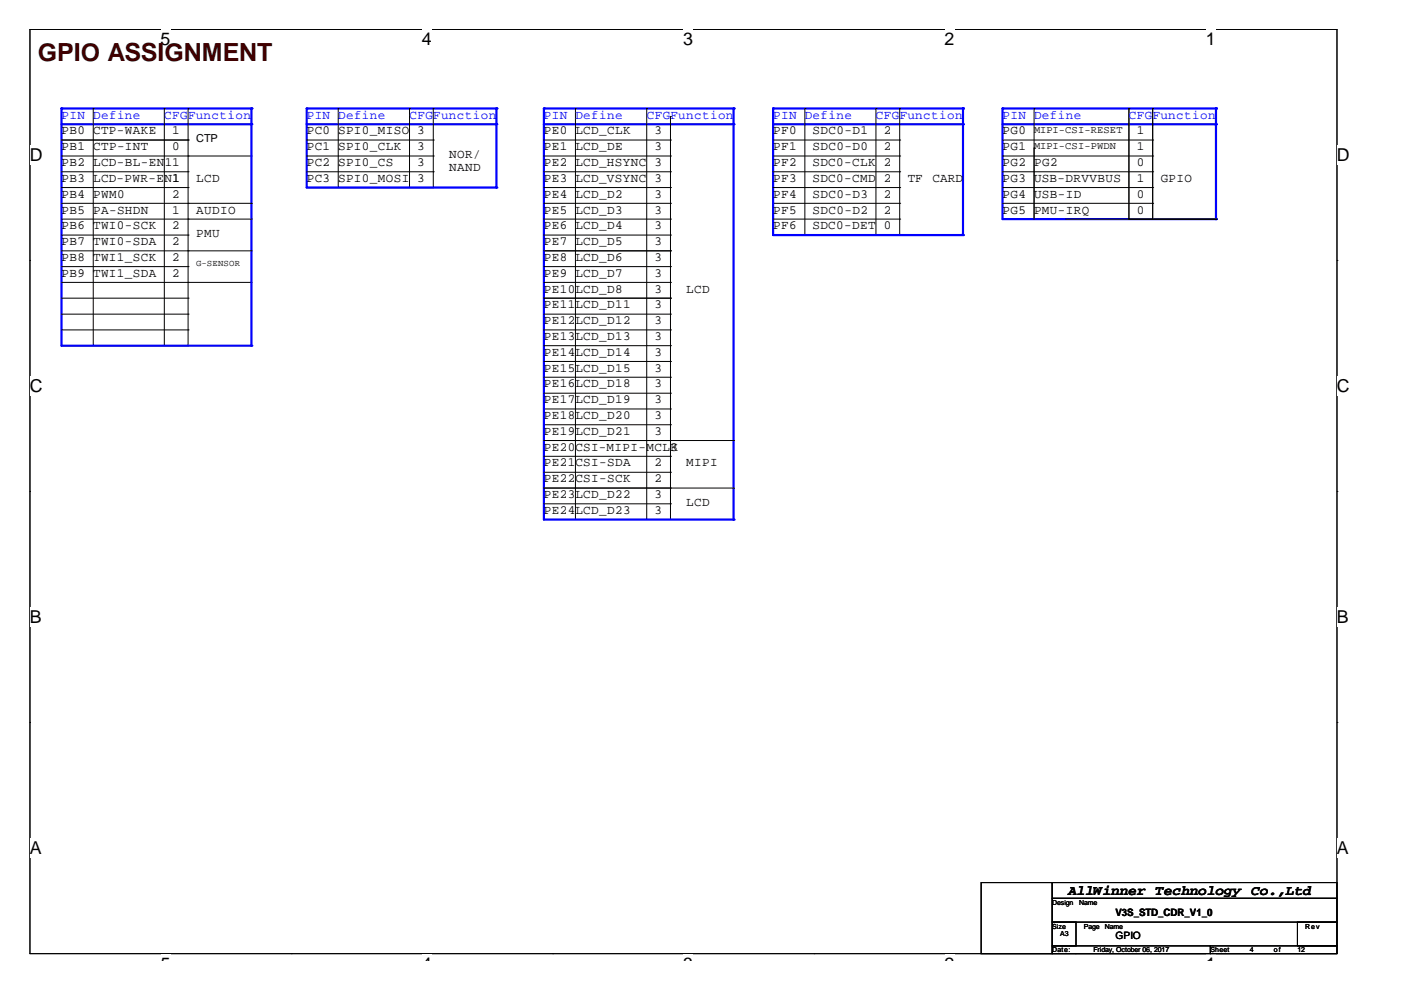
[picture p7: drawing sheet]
<svg xmlns="http://www.w3.org/2000/svg" width="297mm" height="210mm" viewBox="0 0 297 210" stroke-linecap="round" stroke-linejoin="round" font-family="sans-serif">
<path d="M6.3 6.2h277.2v196h-277.2z" fill="none" stroke="#000" stroke-width=".21"/>
<g fill="#fff">
<path d="M34 6.2h2.2v4.3h-2.2z"/>
<path d="M34 202.2h2.2v1.4h-2.2z"/>
</g>
<path d="M61.8 6.2h.1M61.8 202.2h.1" fill="none" stroke="#000" stroke-width=".21"/>
<g fill="#fff">
<path d="M89.5 6.2h2.1v4.3h-2.1z"/>
<path d="M89.5 202.2h2.1v1.4h-2.1z"/>
</g>
<path d="M117.2 6.2h.1M117.2 202.2h.1" fill="none" stroke="#000" stroke-width=".21"/>
<g fill="#fff">
<path d="M144.9 6.2h2.1v4.3h-2.1z"/>
<path d="M144.9 202.2h2.1v1.4h-2.1z"/>
</g>
<path d="M172.6 6.2h.1M172.6 202.2h.1" fill="none" stroke="#000" stroke-width=".21"/>
<g fill="#fff">
<path d="M200.3 6.2h2.1v4.3h-2.1z"/>
<path d="M200.3 202.2h2.1v1.4h-2.1z"/>
</g>
<path d="M228 6.2h.1M228 202.2h.1" fill="none" stroke="#000" stroke-width=".21"/>
<g fill="#fff">
<path d="M255.7 6.2h2.1v4.3h-2.1z"/>
<path d="M255.7 202.2h2.1v1.4h-2.1z"/>
<path d="M6.3 30.7h2.8v4.2h-2.8z"/>
<path d="M283.5 30.7h2.7v4.2h-2.7z"/>
<path d="M6.3 79.7h2.8v4.2h-2.8z"/>
<path d="M283.5 79.7h2.7v4.2h-2.7z"/>
</g>
<path d="M6.3 55.2h.1M283.5 55.2h.1" fill="none" stroke="#000" stroke-width=".21"/>
<g fill="#fff">
<path d="M6.3 128.7h2.6v4.2h-2.6z"/>
<path d="M283.5 128.7h2.5v4.2h-2.5z"/>
</g>
<path d="M6.3 104.2h.1M283.5 104.2h.1" fill="none" stroke="#000" stroke-width=".21"/>
<g fill="#fff">
<path d="M6.3 177.6h2.6v4.3h-2.6z"/>
<path d="M283.5 177.6h2.5v4.3h-2.5z"/>
</g>
<path d="M6.3 153.2h.1M283.5 153.2h.1" fill="none" stroke="#000" stroke-width=".21"/>
<path d="M212.6 23h45.2" fill="none" stroke="#00f" stroke-width=".47"/>
<circle cx="257.8" cy="23" r=".23" fill="#00f"/>
<path d="M212.6 23v23.5" fill="none" stroke="#00f" stroke-width=".47"/>
<circle cx="212.6" cy="23" r=".23" fill="#00f"/>
<path d="M212.6 26.3h45.2" fill="none" stroke="#00f" stroke-width=".47"/>
<circle cx="257.8" cy="26.3" r=".23" fill="#00f"/>
<path d="M257.8 23v23.5" fill="none" stroke="#00f" stroke-width=".47"/>
<circle cx="257.8" cy="23" r=".23" fill="#00f"/>
<g fill="none" stroke="#000" stroke-width=".21">
<path d="M212.6 29.7h31.8M212.6 33.1h31.8M212.6 36.4h31.8M212.6 39.8h31.8M219.2 23h.1M219.2 23v23.5M244.4 29.7h.1M244.4 33.1h.1M244.4 36.4h.1M244.4 39.8h.1M212.6 43.1h31.8M212.6 46.5h45.2"/>
<path d="M239.4 46.5h.1M244.4 43.1h.1M257.8 46.5h.1"/>
</g>
<path d="M212.6 46.5h45.2" fill="none" stroke="#00f" stroke-width=".47"/>
<circle cx="257.8" cy="46.5" r=".23" fill="#00f"/>
<path d="M163.9 43.1h26.9M190.8 43.1h.1M239.4 46.5h18.4M257.8 46.5h.1" fill="none" stroke="#000" stroke-width=".21"/>
<path d="M163.9 23h40.3" fill="none" stroke="#00f" stroke-width=".47"/>
<circle cx="204.2" cy="23" r=".23" fill="#00f"/>
<path d="M163.9 23v26.8" fill="none" stroke="#00f" stroke-width=".47"/>
<circle cx="163.9" cy="23" r=".23" fill="#00f"/>
<path d="M163.9 26.3h40.3" fill="none" stroke="#00f" stroke-width=".47"/>
<circle cx="204.2" cy="26.3" r=".23" fill="#00f"/>
<path d="M204.2 23v26.8" fill="none" stroke="#00f" stroke-width=".47"/>
<circle cx="204.2" cy="23" r=".23" fill="#00f"/>
<g fill="none" stroke="#000" stroke-width=".21">
<path d="M163.9 29.7h26.9M163.9 33.1h26.9M163.9 36.4h26.9M163.9 39.8h26.9M170.6 23h.1M170.6 23v26.8M185.7 23h.1M185.7 23v26.8M190.8 23h.1M190.8 29.7h.1M190.8 33.1h.1M190.8 36.4h.1"/>
<path d="M190.8 39.8h.1M190.8 23v26.8M163.9 46.5h26.9M190.8 46.5h.1"/>
</g>
<path d="M163.9 49.8h40.3" fill="none" stroke="#00f" stroke-width=".47"/>
<circle cx="204.2" cy="49.8" r=".23" fill="#00f"/>
<path d="M91.9 39.8h13.3M105.2 39.8h.1M219.2 31.4h.1M219.2 31.4v15.1M115.3 53.2h26.9M142.2 53.2h.1M226 46.5h31.8M257.8 46.5h.1M115.3 90.1h26.9M115.3 86.7h26.9M142.2 90.1h.1M142.2 86.7h.1" fill="none" stroke="#000" stroke-width=".21"/>
<path d="M115.3 23h40.2" fill="none" stroke="#00f" stroke-width=".47"/>
<circle cx="155.5" cy="23" r=".23" fill="#00f"/>
<path d="M115.3 23v87.2" fill="none" stroke="#00f" stroke-width=".47"/>
<circle cx="115.3" cy="23" r=".23" fill="#00f"/>
<path d="M115.3 26.3h40.2" fill="none" stroke="#00f" stroke-width=".47"/>
<circle cx="155.5" cy="26.3" r=".23" fill="#00f"/>
<path d="M155.5 23v87.2" fill="none" stroke="#00f" stroke-width=".47"/>
<circle cx="155.5" cy="23" r=".23" fill="#00f"/>
<g fill="none" stroke="#000" stroke-width=".21">
<path d="M115.3 29.7h26.9M115.3 33.1h26.9M115.3 36.4h26.9M115.3 39.8h26.9M122 23h.1M122 23v87.2M137.1 23h.1M137.1 23v87.2M142.2 24.7h.1M142.2 29.7h.1M142.2 33.1h.1M142.2 36.4h.1"/>
<path d="M142.2 39.8h.1M142.2 24.7v85.5M115.3 43.1h26.9M115.3 46.5h26.9M115.3 49.8h26.9M115.3 53.2h26.9M115.3 56.5h26.9M115.3 59.9h26.9M142.2 43.1h.1M142.2 46.5h.1M142.2 49.8h.1M142.2 53.2h.1"/>
<path d="M142.2 56.5h.1M142.2 59.9h.1M115.3 63.2h26.9M115.3 66.6h26.9M115.3 69.9h26.9M115.3 73.3h26.9M115.3 76.6h26.9M115.3 80h26.9M142.2 63.2h.1M142.2 66.6h.1M142.2 69.9h.1M142.2 73.3h.1"/>
<path d="M142.2 76.6h.1M142.2 80h.1"/>
</g>
<path d="M115.3 110.2h40.2" fill="none" stroke="#00f" stroke-width=".47"/>
<circle cx="155.5" cy="110.2" r=".23" fill="#00f"/>
<path d="M115.3 83.4h26.9M115.3 96.7h26.9M115.3 93.4h40.2M142.2 83.4h.1M142.2 96.7h.1M155.5 93.4h.1M115.3 100.1h26.9M115.3 103.5h26.9M115.3 106.8h26.9M142.2 100.1h.1M142.2 103.5h.1M142.2 106.8h.1" fill="none" stroke="#000" stroke-width=".21"/>
<path d="M65 23h40.2" fill="none" stroke="#00f" stroke-width=".47"/>
<circle cx="105.2" cy="23" r=".23" fill="#00f"/>
<path d="M65 23v16.8" fill="none" stroke="#00f" stroke-width=".47"/>
<circle cx="65" cy="23" r=".23" fill="#00f"/>
<path d="M65 26.3h40.2" fill="none" stroke="#00f" stroke-width=".47"/>
<circle cx="105.2" cy="26.3" r=".23" fill="#00f"/>
<path d="M105.2 23v16.8" fill="none" stroke="#00f" stroke-width=".47"/>
<circle cx="105.2" cy="23" r=".23" fill="#00f"/>
<g fill="none" stroke="#000" stroke-width=".21">
<path d="M65 29.7h26.9M65 33.1h26.9M65 36.4h26.9M65 39.8h26.9M71.7 23h.1M71.7 23v16.8M86.8 23h.1M86.8 23v16.8M91.9 23h.1M91.9 29.7h.1M91.9 33.1h.1M91.9 36.4h.1"/>
<path d="M91.9 39.8h.1M91.9 23v16.8"/>
</g>
<path d="M65 39.8h40.2" fill="none" stroke="#00f" stroke-width=".47"/>
<circle cx="105.2" cy="39.8" r=".23" fill="#00f"/>
<path d="M39.9 33.1h13.4M53.3 33.1h.1M39.9 59.9h13.4M53.3 59.9h.1M115.3 93.4h26.9M142.2 93.4h.1M115.3 103.5h40.2M155.5 103.5h.1" fill="none" stroke="#000" stroke-width=".21"/>
<path d="M13 23h40.3" fill="none" stroke="#00f" stroke-width=".47"/>
<circle cx="53.3" cy="23" r=".23" fill="#00f"/>
<path d="M13 23v50.3" fill="none" stroke="#00f" stroke-width=".47"/>
<circle cx="13" cy="23" r=".23" fill="#00f"/>
<path d="M13 26.3h40.3" fill="none" stroke="#00f" stroke-width=".47"/>
<circle cx="53.3" cy="26.3" r=".23" fill="#00f"/>
<path d="M53.3 23v50.3" fill="none" stroke="#00f" stroke-width=".47"/>
<circle cx="53.3" cy="23" r=".23" fill="#00f"/>
<g fill="none" stroke="#000" stroke-width=".21">
<path d="M13 29.7h26.9M13 33.1h26.9M13 36.4h26.9M13 39.8h26.9M19.8 23h.1M19.8 23v50.3M34.8 23h.1M34.8 23v50.3M39.9 23h.1M39.9 29.7h.1M39.9 33.1h.1M39.9 36.4h.1"/>
<path d="M39.9 39.8h.1M39.9 23v50.3M13 43.1h26.9M13 46.5h26.9M13 49.8h26.9M13 53.2h26.9M13 56.5h26.9M39.9 43.1h.1M39.9 46.5h.1M39.9 49.8h.1M39.9 53.2h.1M39.9 56.5h.1"/>
<path d="M13 73.3h26.9M39.9 73.3h.1"/>
</g>
<path d="M13 73.3h40.3" fill="none" stroke="#00f" stroke-width=".47"/>
<circle cx="53.3" cy="73.3" r=".23" fill="#00f"/>
<g fill="none" stroke="#000" stroke-width=".21">
<path d="M13 29.7h26.9M39.9 29.7h.1M239.4 23h.1M239.4 23v23.5M244.4 23h.1M244.4 23v23.5M13 59.9h26.9M39.9 59.9h.1M39.9 53.2h13.4M39.9 46.5h13.4M39.9 43.1h13.4M53.3 53.2h.1"/>
<path d="M53.3 46.5h.1M53.3 43.1h.1M13 63.2h26.9M13 66.6h26.9M13 69.9h26.9M39.9 63.2h.1M39.9 66.6h.1M39.9 69.9h.1M115.3 63.2h26.9M142.2 63.2h.1M208 187.1h15.1v15.1h-15.1zM223.1 187.1h60.4v3.4h-60.4z"/>
<path d="M223.1 190.5h60.4v5h-60.4zM223.1 195.5h5v5h-5zM275.1 195.5h8.4v5h-8.4zM223.1 200.5h33.5v1.7h-33.5zM256.6 200.5h26.9v1.7h-26.9z"/>
</g>
<text font-size="5.3" fill="#400000" x="8" y="12.8">GPIO ASSIGNMENT</text>
<g font-size="3.8">
<text x="34" y="9.6">5</text>
<text x="89.5" y="9.6">4</text>
<text x="144.9" y="9.6">3</text>
<text x="200.3" y="9.6">2</text>
<text x="255.7" y="9.6">1</text>
<text x="6.3" y="34.1">D</text>
<text x="283.5" y="34.1">D</text>
<text x="6.3" y="83.1">C</text>
<text x="283.5" y="83.1">C</text>
<text x="6.3" y="132.1">B</text>
<text x="283.5" y="132.1">B</text>
<text x="6.3" y="181">A</text>
<text x="283.5" y="181">A</text>
<text x="34" y="205.6">5</text>
<text x="89.5" y="205.6">4</text>
<text x="144.9" y="205.6">3</text>
<text x="200.3" y="205.6">2</text>
<text x="255.7" y="205.6">1</text>
</g>
<text font-size="3" x="226.4" y="189.7">AllWinner Technology Co.,Ltd</text>
<g font-size="2.7" fill="#00f">
<text x="13" y="25.2">PIN</text>
<text x="19.8" y="25.2">Define</text>
<text x="34.8" y="25.2">CFGFunction</text>
<text x="65" y="25.2">PIN</text>
<text x="71.7" y="25.2">Define</text>
<text x="86.8" y="25.2">CFGFunction</text>
<text x="115.3" y="25.2">PIN</text>
<text x="122" y="25.2">Define</text>
<text x="137.1" y="25.2">CFGFunction</text>
<text x="163.9" y="25.2">PIN</text>
<text x="170.6" y="25.2">Define</text>
<text x="185.7" y="25.2">CFGFunction</text>
<text x="212.6" y="25.2">PIN</text>
<text x="219.2" y="25.2">Define</text>
<text x="239.4" y="25.2">CFGFunction</text>
</g>
<g font-size="2.7">
<text x="13" y="28.5">PB0</text>
<text x="19.8" y="28.5">CTP-WAKE</text>
<text x="36.5" y="28.5">1</text>
<text x="65" y="28.5">PC0</text>
<text x="71.7" y="28.5">SPI0_MISO</text>
<text x="88.5" y="28.5">3</text>
<text x="115.3" y="28.5">PE0</text>
<text x="122" y="28.5">LCD_CLK</text>
<text x="138.8" y="28.5">3</text>
<text x="163.9" y="28.5">PF0</text>
<text x="172.3" y="28.5">SDC0-D1</text>
<text x="187.4" y="28.5">2</text>
<text x="212.6" y="28.5">PG0</text>
<text x="241" y="28.5">1</text>
<text x="13" y="31.8">PB1</text>
<text x="13" y="35.2">PB2</text>
<text x="19.8" y="31.8">CTP-INT</text>
<text x="19.8" y="35.2">LCD-BL-EN11</text>
<text x="36.5" y="31.8">0</text>
<text x="65" y="31.8">PC1</text>
<text x="65" y="35.2">PC2</text>
<text x="71.7" y="31.8">SPI0_CLK</text>
<text x="71.7" y="35.2">SPI0_CS</text>
<text x="88.5" y="35.2">3</text>
<text x="88.5" y="31.8">3</text>
<text x="95.2" y="33.5">NOR/</text>
<text x="115.3" y="31.8">PE1</text>
<text x="115.3" y="35.2">PE2</text>
<text x="122" y="31.8">LCD_DE</text>
<text x="122" y="35.2">LCD_HSYNC</text>
<text x="138.8" y="31.8">3</text>
<text x="138.8" y="35.2">3</text>
<text x="163.9" y="31.8">PF1</text>
<text x="163.9" y="35.2">PF2</text>
<text x="172.3" y="31.8">SDC0-D0</text>
<text x="172.3" y="35.2">SDC0-CLK</text>
<text x="187.4" y="35.2">2</text>
<text x="187.4" y="31.8">2</text>
<text x="212.6" y="31.8">PG1</text>
<text x="212.6" y="35.2">PG2</text>
<text x="219.2" y="35.2">PG2</text>
<text x="241" y="35.2">0</text>
<text x="241" y="31.8">1</text>
<text x="13" y="38.6">PB3</text>
<text x="13" y="41.9">PB4</text>
<text x="19.8" y="38.6">LCD-PWR-EN1</text>
<text x="19.8" y="41.9">PWM0</text>
<text x="36.5" y="41.9">2</text>
<text x="36.5" y="38.6">1</text>
<text x="41.6" y="38.6">LCD</text>
<text x="65" y="38.6">PC3</text>
<text x="71.7" y="38.6">SPI0_MOSI</text>
<text x="88.5" y="38.6">3</text>
<text x="95.2" y="36.2">NAND</text>
<text x="115.3" y="38.6">PE3</text>
<text x="115.3" y="41.9">PE4</text>
<text x="122" y="41.9">LCD_D2</text>
<text x="122" y="38.6">LCD_VSYNC</text>
<text x="138.8" y="38.6">3</text>
<text x="138.8" y="41.9">3</text>
<text x="163.9" y="38.6">PF3</text>
<text x="163.9" y="41.9">PF4</text>
<text x="172.3" y="41.9">SDC0-D3</text>
<text x="172.3" y="38.6">SDC0-CMD</text>
<text x="187.4" y="41.9">2</text>
<text x="187.4" y="38.6">2</text>
<text x="192.4" y="38.6">TF</text>
<text x="197.7" y="38.6">CARD</text>
<text x="212.6" y="38.6">PG3</text>
<text x="212.6" y="41.9">PG4</text>
<text x="219.2" y="41.9">USB-ID</text>
<text x="219.2" y="38.6">USB-DRVVBUS</text>
<text x="241" y="41.9">0</text>
<text x="241" y="38.6">1</text>
<text x="246.1" y="38.6">GPIO</text>
<text x="13" y="45.3">PB5</text>
<text x="19.8" y="45.3">PA-SHDN</text>
<text x="36.5" y="45.3">1</text>
<text x="41.6" y="45.3">AUDIO</text>
<text x="115.3" y="45.3">PE5</text>
<text x="122" y="45.3">LCD_D3</text>
<text x="138.8" y="45.3">3</text>
<text x="163.9" y="45.3">PF5</text>
<text x="172.3" y="45.3">SDC0-D2</text>
<text x="187.4" y="45.3">2</text>
<text x="212.6" y="45.3">PG5</text>
<text x="219.2" y="45.3">PMU-IRQ</text>
<text x="241" y="45.3">0</text>
<text x="13" y="48.6">PB6</text>
<text x="13" y="52">PB7</text>
<text x="19.8" y="52">TWI0-SDA</text>
<text x="19.8" y="48.6">TWI0-SCK</text>
<text x="36.5" y="52">2</text>
<text x="36.5" y="48.6">2</text>
<text x="41.6" y="50.3">PMU</text>
<text x="115.3" y="48.6">PE6</text>
<text x="115.3" y="52">PE7</text>
<text x="122" y="48.6">LCD_D4</text>
<text x="122" y="52">LCD_D5</text>
<text x="138.8" y="52">3</text>
<text x="138.8" y="48.6">3</text>
<text x="163.9" y="48.6">PF6</text>
<text x="172.3" y="48.6">SDC0-DET</text>
<text x="187.4" y="48.6">0</text>
<text x="13" y="55.3">PB8</text>
<text x="13" y="58.7">PB9</text>
<text x="19.8" y="55.3">TWI1_SCK</text>
<text x="19.8" y="58.7">TWI1_SDA</text>
<text x="36.5" y="58.7">2</text>
<text x="36.5" y="55.3">2</text>
<text x="115.3" y="55.3">PE8</text>
<text x="115.3" y="58.7">PE9</text>
<text x="122" y="55.3">LCD_D6</text>
<text x="122" y="58.7">LCD_D7</text>
<text x="138.8" y="55.3">3</text>
<text x="138.8" y="58.7">3</text>
<text x="115.3" y="62">PE10</text>
<text x="115.3" y="65.4">PE11</text>
<text x="122" y="62">LCD_D8</text>
<text x="122" y="65.4">LCD_D11</text>
<text x="138.8" y="65.4">3</text>
<text x="138.8" y="62">3</text>
<text x="145.5" y="62">LCD</text>
<text x="115.3" y="68.8">PE12</text>
<text x="122" y="68.8">LCD_D12</text>
<text x="138.8" y="68.8">3</text>
<text x="115.3" y="72.1">PE13</text>
<text x="115.3" y="75.5">PE14</text>
<text x="122" y="75.5">LCD_D14</text>
<text x="122" y="72.1">LCD_D13</text>
<text x="138.8" y="75.5">3</text>
<text x="138.8" y="72.1">3</text>
<text x="115.3" y="78.8">PE15</text>
<text x="115.3" y="82.1">PE16</text>
<text x="122" y="78.8">LCD_D15</text>
<text x="122" y="82.1">LCD_D18</text>
<text x="138.8" y="82.1">3</text>
<text x="138.8" y="78.8">3</text>
<text x="115.3" y="88.9">PE18</text>
<text x="115.3" y="85.5">PE17</text>
<text x="122" y="85.5">LCD_D19</text>
<text x="122" y="88.9">LCD_D20</text>
<text x="138.8" y="88.9">3</text>
<text x="138.8" y="85.5">3</text>
<text x="115.3" y="92.2">PE19</text>
<text x="115.3" y="95.6">PE20</text>
<text x="122" y="92.2">LCD_D21</text>
<text x="122" y="95.6">CSI-MIPI-MCLK</text>
<text x="138.8" y="92.2">3</text>
<text x="142.2" y="95.6">3</text>
<text x="115.3" y="98.9">PE21</text>
<text x="122" y="98.9">CSI-SDA</text>
<text x="138.8" y="98.9">2</text>
<text x="145.5" y="98.9">MIPI</text>
<text x="115.3" y="102.3">PE22</text>
<text x="115.3" y="105.6">PE23</text>
<text x="122" y="102.3">CSI-SCK</text>
<text x="122" y="105.6">LCD_D22</text>
<text x="138.8" y="105.6">3</text>
<text x="138.8" y="102.3">2</text>
<text x="145.5" y="107.3">LCD</text>
<text x="115.3" y="109">PE24</text>
<text x="122" y="109">LCD_D23</text>
<text x="138.8" y="109">3</text>
</g>
<text font-size="2.3" x="41.6" y="30.2">CTP</text>
<g font-size="2.2">
<text x="219.2" y="28.2">MIPI-CSI-RESET</text>
<text x="219.2" y="31.5">MIPI-CSI-PWDN</text>
<text x="236.5" y="194.2">V3S_STD_CDR_V1_0</text>
<text x="236.5" y="199.2">GPIO</text>
</g>
<text font-size="1.9" x="41.6" y="56.3">G-SENSOR</text>
<g font-size="1.5">
<text x="223.1" y="191.8">Design</text>
<text x="228.8" y="191.8">Name</text>
<text x="223.1" y="196.9">Size</text>
<text x="229.8" y="196.9">Page</text>
<text x="234.2" y="196.9">Name</text>
<text x="276.7" y="196.9">Rev</text>
<text x="223.1" y="201.9">Date:</text>
<text x="224.8" y="198.5">A3</text>
<text x="231.8" y="201.9">Friday, October 06, 2017</text>
<text x="256.6" y="201.9">Sheet</text>
<text x="265" y="201.9">4</text>
<text x="270" y="201.9">of</text>
<text x="275.1" y="201.9">12</text>
</g>
</svg>
